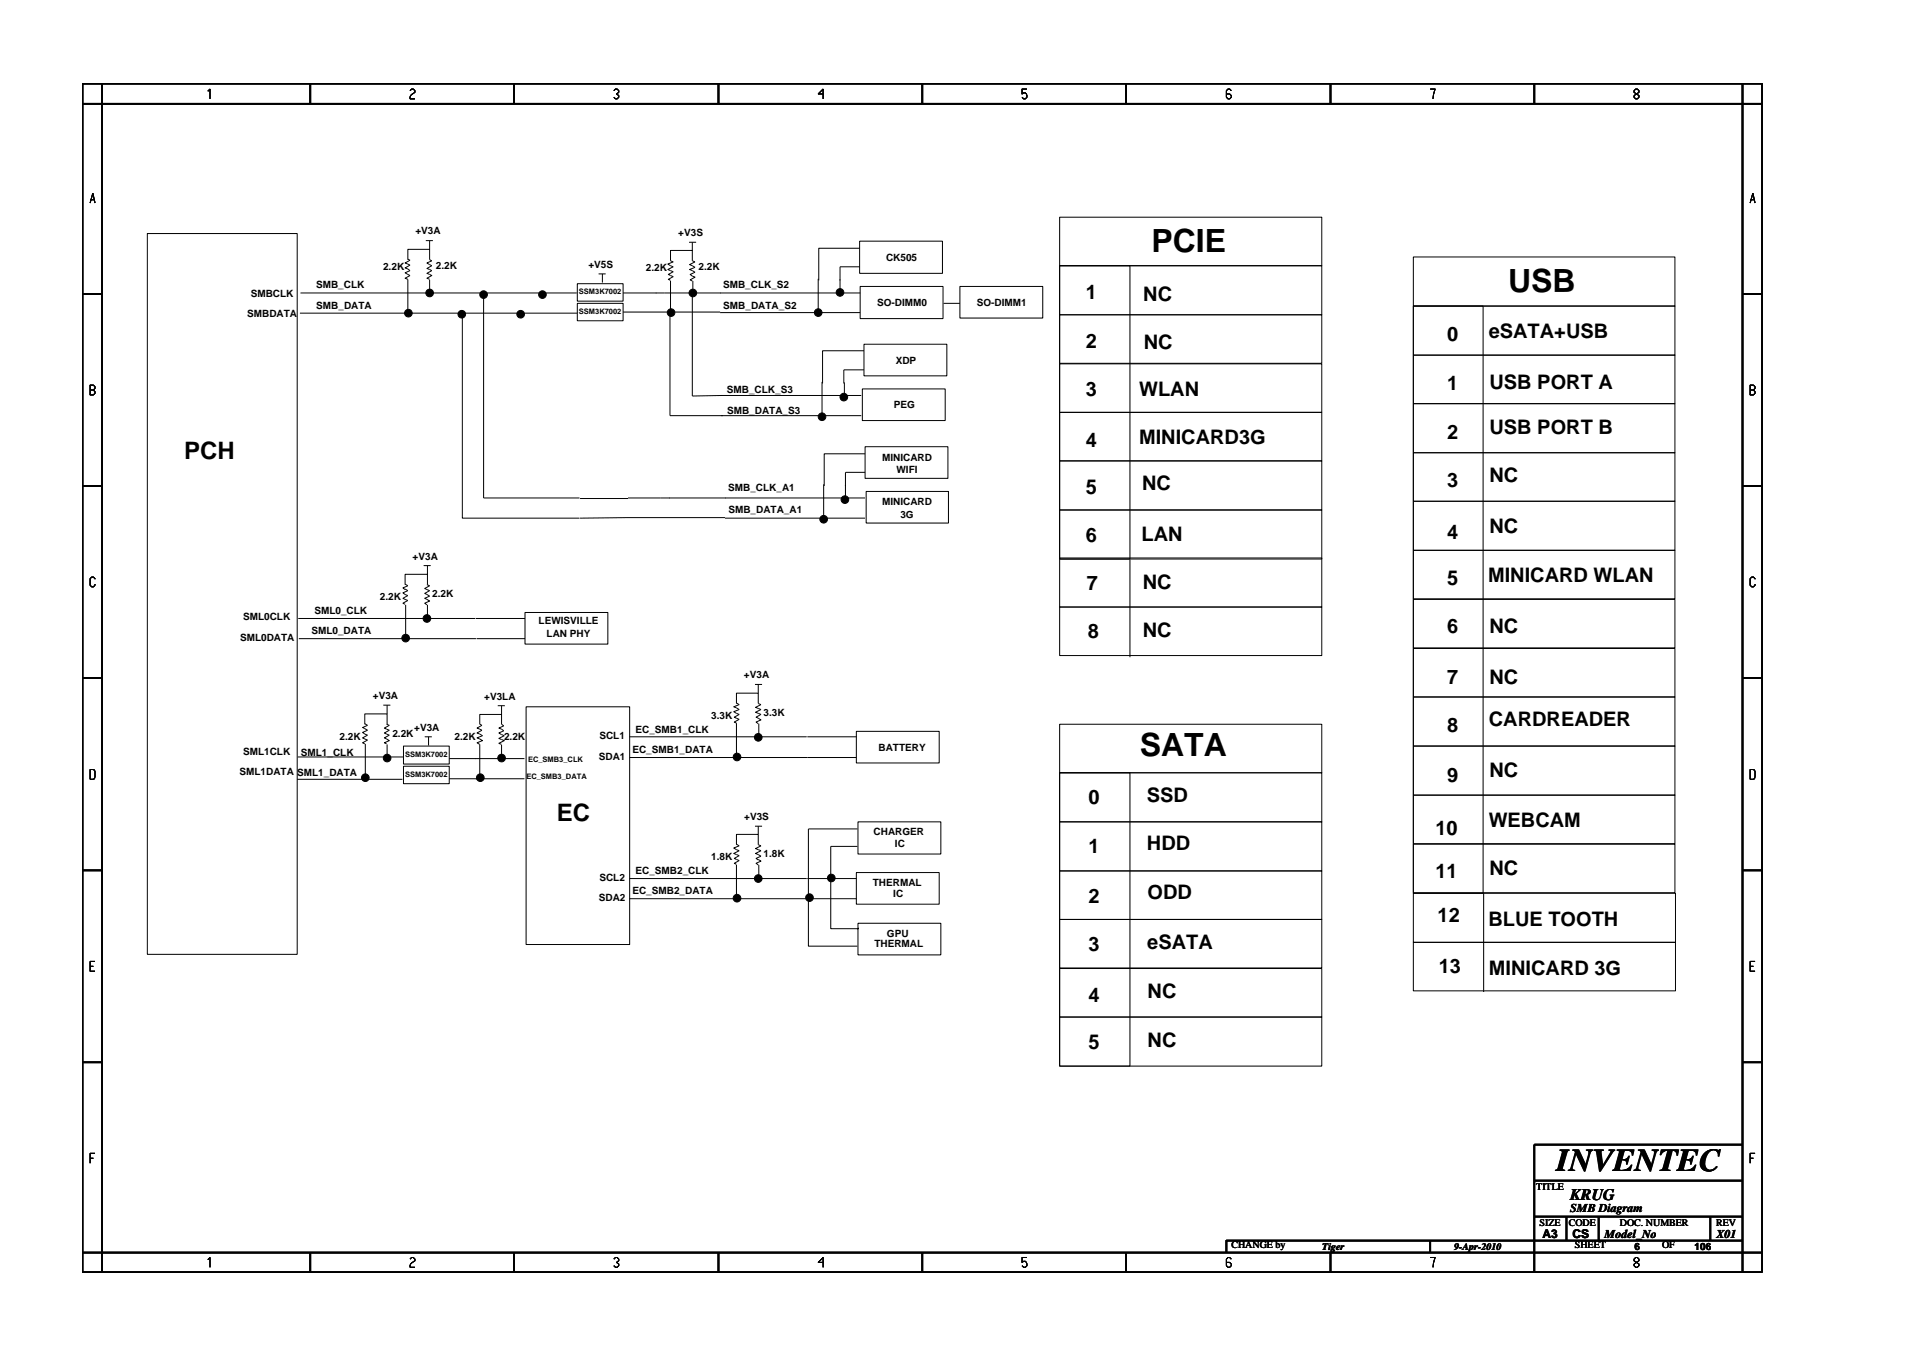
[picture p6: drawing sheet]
<svg xmlns="http://www.w3.org/2000/svg" width="297mm" height="210mm" viewBox="0 0 297 210" stroke-linecap="round" stroke-linejoin="round" font-family="sans-serif">
<g fill="none" stroke="#000" stroke-width=".25">
<path d="M12.8 13h261v184.6h-261zM12.8 16.1h261M15.9 13v184.6M48.2 13v3.1M79.9 13v3.1M111.6 13v3.1M143.3 13v3.1M174.9 13v3.1M206.7 13v3.1M238.4 13v3.1M270.7 13v184.6M12.8 45.7h3.1"/>
<path d="M270.7 45.7h3.1M12.8 75.5h3.1M270.7 75.5h3.1M12.8 105.3h3.1M270.7 105.3h3.1M12.8 135.2h3.1M270.7 135.2h3.1M12.8 165h3.1M270.7 165h3.1M270.7 177.7h-32.3v19.9M12.8 194.5h261M48.2 194.5v3.1"/>
<path d="M79.9 194.5v3.1M111.6 194.5v3.1M143.3 194.5v3.1M174.9 194.5v3.1M206.7 194.5v3.1M222.2 192.6v1.9M238.4 183.3h32.3M238.4 188.9h32.3M243.4 188.9v3.7M248.4 188.9v3.7M265.7 188.9v3.7M270.7 192.6h-80.2v1.9"/>
</g>
<g fill="none" stroke="#000" stroke-width=".16">
<path d="M32.6 13.8v1.6v-1.6l-.3 .4zM64 13.8l-.3 .3 .3-.3h.2l.3 .3v.2l-.7 .5-.1 .6h.8h-.8l.1-.6 .7-.5v-.2l-.3-.3zM95.6 13.8l-.2 .3 .2-.3h.3l.2 .3v.2l-.3 .3 .3 .2v.3l-.2 .3h-.3l-.2-.3 .2 .3h.3l.2-.3v-.3l-.3-.2 .3-.3v-.2l-.2-.3zM127.9 13.8v1.6v-1.6l-.8 .8h.8h-.8zM159.5 13.8h-.7v.8l.2-.2a.5 .5 0 0 1 .5 .7l-.2 .3h-.3l-.2-.3M191.3 14.1l-.3-.3h-.2l-.3 .3v1l.3 .3h.2l.3-.3v-.3l-.3-.2h-.5M222.2 13.8h.8l-.4 1.6 .4-1.6zM254.1 13.8l-.2 .3v.2l.7 .5v.3l-.2 .3h-.3l-.2-.3v-.3l.7-.5v-.2l-.2-.3zM14 31.5l.4-1.5 .4 1.5M14.1 31h.6M22.9 36.3h23.3v111.9h-23.3zM66.2 37.4h1.1"/>
<path d="M66.7 37.4v1.3M107 37.6h1.1M107.6 37.6v1.4M133.5 37.5h12.9v4.9h-12.9zM133.5 38.6h-6.3v4.9M164.6 33.7h40.7v7.6h-40.7zM219.6 39.9h40.6v7.6h-40.6zM271.9 31.5l.4-1.5 .4 1.5M272 31h.6M46.6 48.6h43.1M46.7 45.5h42.9M63.4 40.2l.3 .2-.8 .4 .8 .4-.8 .4 .8 .4-.8 .4 .8 .4-.8 .4 .5 .2v5.1"/>
<path d="M63.4 40.3v-1.6h3.3v1.6l.4 .2-.8 .3 .8 .5-.8 .4 .8 .3-.8 .4 .8 .4-.8 .4 .4 .2M66.7 43.5v1.9M71.8 48.8v31.7h18.2M75.1 45.7v31.6h14.9M89.7 44.1h7.1v2.7h-7.1zM89.7 47.1h7.1v2.7h-7.1zM93 42.5h1.1M93.6 42.5v1.4M96.8 45.5h36.8M96.8 48.5h15.1M104.1 48.5v16h29.7M104.2 43.5l-.4-.1 .8-.4-.8-.4 .8-.4-.9-.3 .9-.5-.9-.4 .9-.3-.4-.2v-1.6h3.4v1.6l.4 .2-.9 .4 .9 .4-.9 .4 .9 .4-.8 .3 .8 .4-.8 .5 .4 .1"/>
<path d="M104.2 43.6v5.2M107.6 45.5v16l4.6-.1M107.6 43.6v2.1M111.9 48.5h21.7M127.1 43.3v5.2M127.7 59.3v5.2M131.2 59.4v1.9M133.5 41.4h-3v3.9M133.6 44.5h12.9v5h-12.9zM134.2 53.5h12.9v4.9h-12.9zM134.2 54.5h-6.4v5M134.2 57.4h-3.1v2.1"/>
<path d="M146.6 47.1h2.5M149.1 44.5h12.9v4.9h-12.9zM164.6 41.3h40.7v7.6h-40.7zM164.6 48.9h40.7v7.5h-40.7zM164.6 56.5h40.7v7.5h-40.7zM164.6 41.3h10.9v45.5h-10.9zM219.6 47.5h40.6v7.6h-40.6zM219.6 55.1h40.6v7.6h-40.6zM219.6 47.5h10.8v91.2h-10.8zM271.9 59.8h.5l.3 .3v.2l-.3 .3 .3 .2v.3l-.3 .2h-.5zM271.9 59.8h.5l.3 .3v.2l-.3 .3h-.5h.5l.3 .2v.3l-.3 .2h-.5zM14 60.6h.5l.3-.3v-.2l-.3-.3h-.5v1.5h.5l.3-.2v-.3l-.3-.2"/>
<path d="M90.1 77.4h7.5M97.6 77.3h36.8M112 61.4h21.8M128 75.2v5.2M134 60.4h12.8v4.9h-12.8zM134.4 69.4h12.9v4.9h-12.9zM134.4 70.5h-6.4v5M134.4 73.3h-3.1v3.9M134.6 76.3h12.7v4.9h-12.7zM164.6 64h40.7v7.6h-40.7zM164.6 71.6h40.7v7.6h-40.7zM164.6 79.2h40.7v7.6h-40.7z"/>
<path d="M219.6 62.7h40.6v7.6h-40.6zM219.6 70.3h40.6v7.5h-40.6zM219.6 77.8h40.6v7.7h-40.6zM14 89.9l.3-.3h.2l.3 .3-.3-.3h-.2l-.3 .3v1l.3 .2h.2l.3-.2v-.2v.2l-.3 .2h-.2l-.3-.2zM46.3 96h27.6M46.4 99.2h27.5M62.9 91.5l.5 .2-.8 .4 .8 .4-.8 .4 .8 .3-.8 .5 .3 .1M62.9 90.7l.5 .3-.8 .3 .3 .3M62.9 90.8v-1.6h3.5v1.6M63 93.9v5.2M65.8 87.8h1.1M66.3 90.8l.4 .2-.7 .4 .7 .3-.7 .4 .7 .5-.7 .3 .7 .4-.7 .4 .3 .2"/>
<path d="M66.4 87.8v1.4M66.4 93.9v2.1M73.9 96h7.7M74 99.2h7.6M81.6 95.1h12.8v4.9h-12.8zM112.6 80.5h21.8M112.6 80.4l-22.5 .1M164.6 86.6h40.7v7.7h-40.7zM164.6 94.3h40.7v7.5h-40.7zM175.5 86.9v15.2M219.6 85.5h40.6v7.5h-40.6zM219.6 93.1h40.6v7.5h-40.6z"/>
<path d="M272.7 89.9l-.3-.3h-.3l-.2 .3v1l.2 .2h.3l.3-.2v-.2M14 119.5l.7 .1 .1 .2-.1 1.1-.7 .1zM46.3 117.5h16.3M56.7 112.4l.4 .2-.8 .4 .8 .4-.8 .3 .8 .5-.8 .4 .8 .3-.8 .4 .4 .2M56.7 112.5v-1.6h3.4v1.6M56.8 115.5v5.2M59.5 109.5h1.1M60.1 112.5l.4 .1-.8 .5 .8 .3-.8 .4 .8 .4-.8 .4 .8 .4-.8 .3 .4 .2M60.1 109.5v1.4M60.1 115.6v2M62.7 115.9h7.1v2.7h-7.1zM62.7 119h7.1v2.7h-7.1z"/>
<path d="M66 114.4h1.1M66.6 114.4v1.4M69.8 117.8h11.7M77.3 109.6h1.1M77.9 115.6l-.4-.2 .8-.4-.8-.3 .8-.5-.8-.4 .8-.3-.8-.4 .8-.4-.4-.2v-1.6h-3.4v1.6l.4 .1-.8 .5 .8 .3-.8 .4 .9 .4-.9 .4 .9 .4-.9 .3 .4 .3v5.2M77.9 109.6v1.3M77.9 115.7v1.9M81.7 109.8h16.1v36.9h-16.1zM97.8 114.4h27.5M97.8 117.6h35.2M114.4 109.2l.4 .2-.8 .4 .8 .4-.8 .3 .8 .4-.7 .5 .7 .3-.7 .4 .3 .2v5.2M114.4 109.2v-1.6h3.4v1.6l.4 .2-.8 .4 .8 .4-.8 .4 .8 .3-.7 .5 .7 .4-.7 .3 .3 .3"/>
<path d="M117.3 106.3h1.1M117.8 106.3v1.3M117.9 112.4v2M125.4 114.4h7.6M133 113.6h12.9v4.9h-12.9zM164.6 112.5h40.7v7.5h-40.7zM219.6 100.7h40.6v7.5h-40.6zM219.6 108.2h40.6v7.7h-40.6zM219.6 115.9h40.6v7.6h-40.6zM271.9 119.5l.7 .1 .1 .2-.1 1.1-.7 .1zM46.2 121h16.3M69.8 120.9h11.7"/>
<path d="M97.8 136.4h27.5M97.8 139.6h35.2M114.4 131.1l.4 .2-.8 .4 .8 .4-.8 .4 .8 .4-.7 .4 .7 .3-.7 .5 .3 .1M114.4 131.2v-1.6h3.4v1.6l.4 .1-.8 .5 .8 .3-.8 .4 .8 .5-.7 .3 .3 .2M114.4 134.3v5.2M117.3 128.3h1.1M117.8 133.5l.4 .2-.7 .4 .3 .2M117.8 128.3v1.3M117.9 134.3v2M125.4 136.4h7.6M125.6 139.5v7.4h7.6M129.1 136.5v7.7h4.2l.1-.1-.2 .2"/>
<path d="M133 135.5h12.9v4.9h-12.9zM133.2 131.4h-4.1v4.9M133.2 128.7h-7.6v10.6M133.3 127.6h12.9v5h-12.9zM164.6 120h40.7v7.6h-40.7zM164.6 127.6h40.7v7.6h-40.7zM164.6 135.2h40.7v7.6h-40.7zM164.6 120h10.9v45.6h-10.9zM219.6 123.5h40.6v7.5h-40.6zM219.6 131.1h40.6v7.5h-40.6zM219.6 138.7h40.7v7.6h-40.7zM230.5 138.7v15.3"/>
<path d="M14 149.3v1.5h.8h-.8v-1.5h.8zM14 150.1h.5M133.3 143.4h12.9v4.9h-12.9zM164.6 142.8h40.7v7.5h-40.7zM164.6 150.4h40.7v7.5h-40.7zM164.6 157.9h40.7v7.7h-40.7zM219.6 146.3h40.7v7.6h-40.7zM271.9 149.3v1.5h.8h-.8v-1.5h.8zM271.9 150.1h.5M14 179.1v1.5v-1.5h.8zM14 179.9h.5M271.9 179.1v1.5v-1.5h.8z"/>
<path d="M271.9 179.9h.5M32.3 195.6l.3-.3v1.5M64 195.3l-.3 .2 .3-.2h.2l.3 .2v.3l-.7 .5-.1 .5h.8h-.8l.1-.5 .7-.5v-.3l-.3-.2zM95.6 195.3l-.2 .2 .2-.2h.3l.2 .2v.3l-.3 .2 .3 .3v.2l-.2 .3h-.3l-.2-.3 .2 .3h.3l.2-.3v-.2l-.3-.3 .3-.2v-.3l-.2-.2zM127.9 195.3v1.5v-1.5l-.8 .7h.8h-.8zM158.8 195.3h.7h-.7v.7l.2-.1a.5 .5 0 0 1 .5 .6l-.2 .3h-.3l-.2-.3 .2 .3h.3l.2-.3a.5 .5 0 0 0-.5-.6l-.2 .1zM190.8 195.3h.2l.3 .2-.3-.2h-.2l-.3 .2v1l.3 .3h.2l.3-.3v-.2l-.3-.3h-.5h.5l.3 .3v.2l-.3 .3h-.2l-.3-.3v-1zM222.2 195.3h.8l-.4 1.5M254.1 195.3l-.2 .2v.3l.7 .5v.2l-.2 .3h-.3l-.2-.3v-.2l.7-.5v-.3l-.2-.2z"/>
<circle cx="63.4" cy="48.6" r=".59"/>
<circle cx="66.7" cy="45.5" r=".59"/>
<circle cx="71.7" cy="48.8" r=".59"/>
<circle cx="75.1" cy="45.7" r=".59"/>
<circle cx="80.9" cy="48.8" r=".59"/>
<circle cx="84.3" cy="45.7" r=".59"/>
<circle cx="104.3" cy="48.5" r=".59"/>
<circle cx="107.6" cy="45.5" r=".59"/>
<circle cx="127.1" cy="48.5" r=".59"/>
<circle cx="130.5" cy="45.4" r=".59"/>
<circle cx="127.7" cy="64.7" r=".59"/>
<circle cx="131.1" cy="61.7" r=".59"/>
<circle cx="131.3" cy="77.6" r=".59"/>
<circle cx="63" cy="99.1" r=".59"/>
<circle cx="66.3" cy="96" r=".59"/>
<circle cx="128" cy="80.6" r=".59"/>
<circle cx="60.1" cy="117.7" r=".59"/>
<circle cx="77.9" cy="117.7" r=".59"/>
<circle cx="114.5" cy="117.5" r=".59"/>
<circle cx="117.8" cy="114.5" r=".59"/>
<circle cx="56.8" cy="120.8" r=".59"/>
<circle cx="74.6" cy="120.8" r=".59"/>
<circle cx="114.5" cy="139.5" r=".59"/>
<circle cx="117.8" cy="136.4" r=".59"/>
<circle cx="125.8" cy="139.4" r=".59"/>
<circle cx="129.1" cy="136.3" r=".59"/>
</g>
<g fill="#000">
<circle cx="63.4" cy="48.6" r=".59"/>
<circle cx="66.7" cy="45.5" r=".59"/>
<circle cx="71.7" cy="48.8" r=".59"/>
<circle cx="75.1" cy="45.7" r=".59"/>
<circle cx="80.9" cy="48.8" r=".59"/>
<circle cx="84.3" cy="45.7" r=".59"/>
<circle cx="104.3" cy="48.5" r=".59"/>
<circle cx="107.6" cy="45.5" r=".59"/>
<circle cx="127.1" cy="48.5" r=".59"/>
<circle cx="130.5" cy="45.4" r=".59"/>
<circle cx="127.7" cy="64.7" r=".59"/>
<circle cx="131.1" cy="61.7" r=".59"/>
<circle cx="131.3" cy="77.6" r=".59"/>
<circle cx="63" cy="99.1" r=".59"/>
<circle cx="66.3" cy="96" r=".59"/>
<circle cx="128" cy="80.6" r=".59"/>
<circle cx="60.1" cy="117.7" r=".59"/>
<circle cx="77.9" cy="117.7" r=".59"/>
<circle cx="114.5" cy="117.5" r=".59"/>
<circle cx="117.8" cy="114.5" r=".59"/>
<circle cx="56.8" cy="120.8" r=".59"/>
<circle cx="74.6" cy="120.8" r=".59"/>
<circle cx="114.5" cy="139.5" r=".59"/>
<circle cx="117.8" cy="136.4" r=".59"/>
<circle cx="125.8" cy="139.4" r=".59"/>
<circle cx="129.1" cy="136.3" r=".59"/>
</g>
<g font-size="5">
<text x="178.9" y="39.1">PCIE</text>
<text x="234.3" y="45.4">USB</text>
<text x="177.1" y="117.3">SATA</text>
<text x="241.8" y="181.9">INVENTEC</text>
</g>
<g font-size="3.7">
<text x="28.6" y="71.3">PCH</text>
<text x="86.5" y="127.5">EC</text>
</g>
<g font-size="3.1">
<text x="168.7" y="46.4">1</text>
<text x="177.6" y="46.7">NC</text>
<text x="168.7" y="54">2</text>
<text x="224.8" y="52.9">0</text>
<text x="231.3" y="52.5">eSATA+USB</text>
<text x="177.7" y="54.2">NC</text>
<text x="168.7" y="61.5">3</text>
<text x="177" y="61.4">WLAN</text>
<text x="224.8" y="60.5">1</text>
<text x="231.4" y="60.4">USB PORT A</text>
<text x="168.7" y="69.4">4</text>
<text x="177" y="68.9">MINICARD3G</text>
<text x="224.8" y="68.1">2</text>
<text x="231.4" y="67.5">USB PORT B</text>
<text x="168.7" y="76.7">5</text>
<text x="177.4" y="76.1">NC</text>
<text x="224.8" y="75.7">3</text>
<text x="231.4" y="74.8">NC</text>
<text x="177.3" y="84">LAN</text>
<text x="224.8" y="83.6">4</text>
<text x="231.4" y="82.8">NC</text>
<text x="168.7" y="84.2">6</text>
<text x="168.8" y="91.7">7</text>
<text x="177.5" y="91.5">NC</text>
<text x="224.8" y="90.9">5</text>
<text x="231.2" y="90.3">MINICARD WLAN</text>
<text x="169" y="99.1">8</text>
<text x="177.5" y="98.9">NC</text>
<text x="224.8" y="98.4">6</text>
<text x="231.4" y="98.3">NC</text>
<text x="224.8" y="106.1">7</text>
<text x="231.4" y="106.2">NC</text>
<text x="224.8" y="113.6">8</text>
<text x="231.3" y="112.7">CARDREADER</text>
<text x="169.1" y="124.9">0</text>
<text x="178.2" y="124.5">SSD</text>
<text x="224.8" y="121.5">9</text>
<text x="231.4" y="120.6">NC</text>
<text x="223" y="129.6">10</text>
<text x="231.3" y="128.4">WEBCAM</text>
<text x="169.1" y="132.5">1</text>
<text x="178.2" y="132.1">HDD</text>
<text x="223" y="136.3">11</text>
<text x="231.4" y="135.9">NC</text>
<text x="169.1" y="140.2">2</text>
<text x="178.3" y="139.7">ODD</text>
<text x="223.3" y="143.1">12</text>
<text x="231.2" y="143.7">BLUE TOOTH</text>
<text x="169.1" y="147.6">3</text>
<text x="178.2" y="147.3">eSATA</text>
<text x="169.1" y="155.6">4</text>
<text x="178.3" y="155">NC</text>
<text x="223.5" y="151.1">13</text>
<text x="231.3" y="151.4">MINICARD 3G</text>
<text x="169.1" y="162.9">5</text>
<text x="178.3" y="162.6">NC</text>
</g>
<text font-size="2.5" x="244" y="186.3">KRUG</text>
<g font-size="1.9">
<text x="244" y="188.2">SMB Diagram</text>
<text x="239.6" y="192.2">A3</text>
<text x="244.3" y="192.3">CS</text>
<text x="249.3" y="192.2">Model_No</text>
<text x="266.6" y="192.2">X01</text>
</g>
<g font-size="1.6">
<text x="59.5" y="41.9">2.2K</text>
<text x="64.5" y="36.4">+V3A</text>
<text x="67.7" y="41.7">2.2K</text>
<text x="91.4" y="41.6">+V5S</text>
<text x="105.4" y="36.7">+V3S</text>
<text x="108.5" y="42">2.2K</text>
<text x="137.6" y="40.5">CK505</text>
<text x="39" y="46.1">SMBCLK</text>
<text x="49.1" y="44.7">SMB_CLK</text>
<text x="49.1" y="47.9">SMB_DATA</text>
<text x="100.3" y="42.1">2.2K</text>
<text x="112.3" y="44.7">SMB_CLK_S2</text>
<text x="136.3" y="47.6">SO-DIMM0</text>
<text x="151.8" y="47.5">SO-DIMM1</text>
<text x="38.4" y="49.3">SMBDATA</text>
<text x="112.4" y="48">SMB_DATA_S2</text>
<text x="139.1" y="56.5">XDP</text>
<text x="112.9" y="61">SMB_CLK_S3</text>
<text x="112.9" y="64.3">SMB_DATA_S3</text>
<text x="138.8" y="63.4">PEG</text>
<text x="137" y="71.5">MINICARD</text>
<text x="113.1" y="76.3">SMB_CLK_A1</text>
<text x="139.3" y="73.5">WIFI</text>
<text x="113.2" y="79.6">SMB_DATA_A1</text>
<text x="137" y="78.5">MINICARD</text>
<text x="139.9" y="80.4">3G</text>
<text x="64.1" y="87">+V3A</text>
<text x="48.8" y="95.3">SML0_CLK</text>
<text x="59" y="93.2">2.2K</text>
<text x="67.1" y="92.7">2.2K</text>
<text x="37.3" y="99.5">SML0DATA</text>
<text x="37.8" y="96.4">SML0CLK</text>
<text x="48.4" y="98.5">SML0_DATA</text>
<text x="83.7" y="96.9">LEWISVILLE</text>
<text x="84.9" y="98.9">LAN PHY</text>
<text x="115.6" y="105.3">+V3A</text>
<text x="57.9" y="108.5">+V3A</text>
<text x="64.4" y="113.5">+V3A</text>
<text x="75.2" y="108.6">+V3LA</text>
<text x="98.7" y="113.8">EC_SMB1_CLK</text>
<text x="110.5" y="111.7">3.3K</text>
<text x="118.6" y="111.2">3.3K</text>
<text x="37.8" y="117.3">SML1CLK</text>
<text x="46.7" y="117.3">SML1_CLK</text>
<text x="52.7" y="114.9">2.2K</text>
<text x="61" y="114.4">2.2K</text>
<text x="70.6" y="114.9">2.2K</text>
<text x="78.3" y="115">2.2K</text>
<text x="93" y="117.9">SDA1</text>
<text x="93.1" y="114.8">SCL1</text>
<text x="98.2" y="116.9">EC_SMB1_DATA</text>
<text x="136.5" y="116.6">BATTERY</text>
<text x="37.2" y="120.4">SML1DATA SML1_DATA</text>
<text x="115.6" y="127.3">+V3S</text>
<text x="135.7" y="129.7">CHARGER</text>
<text x="139" y="131.5">IC</text>
<text x="93.1" y="136.7">SCL2</text>
<text x="98.7" y="135.7">EC_SMB2_CLK</text>
<text x="110.5" y="133.6">1.8K</text>
<text x="118.6" y="133.1">1.8K</text>
<text x="135.6" y="137.6">THERMAL</text>
<text x="93" y="139.9">SDA2</text>
<text x="98.2" y="138.9">EC_SMB2_DATA</text>
<text x="138.8" y="139.3">IC</text>
<text x="135.8" y="147">THERMAL</text>
<text x="137.8" y="145.5">GPU</text>
<text x="238.7" y="184.8">TITLE</text>
<text x="239.2" y="190.4">SIZE</text>
<text x="243.7" y="190.4">CODE</text>
<text x="251.7" y="190.4">DOC. NUMBER</text>
<text x="266.6" y="190.4">REV</text>
<text x="191.3" y="193.8">CHANGE by</text>
<text x="205.4" y="194.1">Tiger</text>
<text x="225.9" y="194.1">9-Apr-2010</text>
<text x="244.7" y="193.8">SHEET</text>
<text x="253.9" y="194.1">6</text>
<text x="258.2" y="193.8">OF</text>
<text x="263.3" y="194.1">106</text>
</g>
<g font-size="1.2">
<text x="89.9" y="45.7">SSM3K7002</text>
<text x="89.9" y="48.8">SSM3K7002</text>
<text x="62.9" y="117.5">SSM3K7002</text>
<text x="82" y="118.3">EC_SMB3_CLK</text>
<text x="62.9" y="120.6">SSM3K7002</text>
<text x="81.8" y="121">EC_SMB3_DATA</text>
</g>
</svg>
